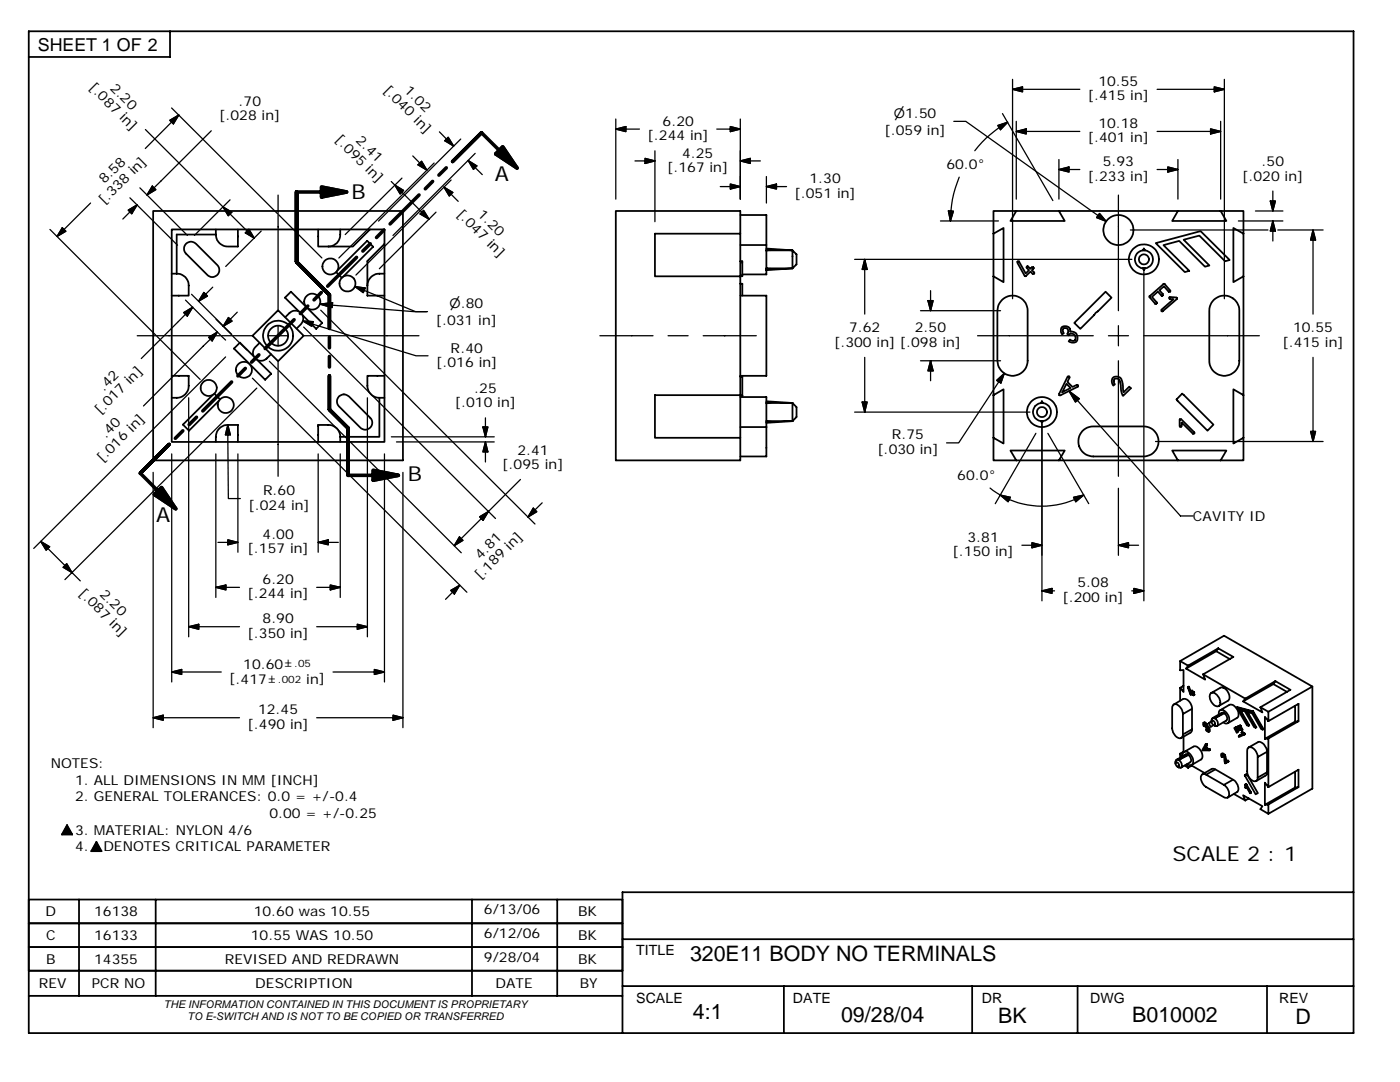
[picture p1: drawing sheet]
<svg xmlns="http://www.w3.org/2000/svg" width="279mm" height="216mm" viewBox="0 0 279 216" stroke-linecap="round" stroke-linejoin="round" font-family="sans-serif">
<g fill="none" stroke="#000" stroke-width=".36">
<path d="M5.7 6.2h264.4v199.9h-264.4zM33.9 6.2v5.2h-28.2M30.6 42.1h49.8v49.8h-49.8zM34.3 45.8h42.4v42.4h-42.4zM34.3 54.6h1M35.3 54.6a2.32 2.32 0 0 1 2.4 2.4v2h-3.4M37.1 48.6a1.38 1.38 0 0 1 2 0l4.3 4.3a1.4 1.4 0 0 1 0 2 1.4 1.4 0 0 1-2 0l-4.3-4.3a1.41 1.41 0 0 1 0-2zM43.1 45.8v1M43.1 46.8h-7.8v7.8M47.5 45.8v3.4h-2a2.38 2.38 0 0 1-2.4-2.4M63.5 45.8v3.4h2M67.1 54.3l1.1 1.1"/>
<path d="M67.3 54l6-6 1.2 1.2-6 6M67.9 45.8a2.71 2.71 0 0 1-1.6 3.3l-.8 .1M73.8 45.8l-3.4 3.4h-4.9M76.7 54.6a2.73 2.73 0 0 0-3.3 1.7l-.1 .7M76.7 48.7l-3.4 3.4v6.9h3.4M122.9 42.1h24.8v49.8h-24.8zM147.7 46.6h-17v8.5h17.4v-3h-.4M147.7 59h5.3v16h-5.3M147.7 56.6h.4v2.4M147.7 55h.4M147.7 42.9h5.3v11.9h-4.9M147.7 48.9h5.3"/>
<path d="M153 50h.1M153 53.6h5.2l-5.2 .3zM153 50h5.2l.8 .8v1.9l-.8 .9M153 50v-.4l5.2 .4v3.6M198.3 46.6l2-1.1v10.8l-2-1.2M198.3 46.6v40.8M200 59.8a3 3 0 0 1 3.3-.6 3 3 0 0 1 1.8 2.8v10a3 3 0 0 1-3 3 3 3 0 0 1-3-3v-10l.2-1.2zM202.8 42.1l-1.1 2h10.8l-1.2-2M202.8 42.1h-4.5v4.5M202.8 42.1h40.8M203.1 52.2h.3l1.3 2.4 .7-.7-.5-.5 .1-.3 .7 .5 .3-.3 .3 .1v.2l-.4 .3 .5 .6-.3 .2-.4-.5-1.1 .9-1.6-2.7zM228.1 53.5l.2 .4 .2-.4"/>
<path d="M228.3 50v-.4l-.2 .4M228.3 49.6l.2 .4M228.3 53.6v.3M229.4 59.1l2.9-2.5 1.3 1.4-.1 .2h-.3l-.9-1.1-.9 .8 .7 .8-.1 .3h-.2l-.7-.8-1.2 1 1 1.1-.2 .3-1.3-1.2zM230.7 48.5l8.9-2.4 5.8 5.8-.9 .2-5.1-5.1-3.2 .8 5.2 5.2-.9 .2-5.2-5.1-3.1 .8 5.1 5.1-.8 .3zM233.4 59.3l1.3 .1 .2 .2-2.9 2.5h-.1l-.1-.3 2.4-2.1-.8-.1zM235.1 42.1l-1.2 2h10.9l-1.2-2M242.3 59.8a3 3 0 0 1 3.2-.6 3 3 0 0 1 1.8 2.8v10a3 3 0 0 1-3 3 3 3 0 0 1-3-3l.1-10.4 .4-1.2zM243.6 42.1h4.6v4.5M248.2 46.6l-2.1-1.1v10.8l2.1-1.2M248.2 46.6v40.8M34.3 75h3.4v2a2.35 2.35 0 0 1-2.4 2.4h-1"/>
<path d="M42.5 78.8l-6 5.9 1.2 1.2 6-5.9M42.8 78.5l1.1 1.2M50.4 67l5.1-5.1 5.1 5.1-5.1 5.1zM50.7 71.1l-2.8-2.7-1.2 1.2 6.2 6.2 1.2-1.2-2.7-2.8M51.8 68.4a3 3 0 0 0-1.3 1.6 1.6 1.6 0 0 0 .8 1.8 1.6 1.6 0 0 0 1.9-.3l.9-.8M56.9 63.3a3.4 3.4 0 0 1 1.6-1.3 1.6 1.6 0 0 1 1.8 .8 1.6 1.6 0 0 1-.3 1.9l-.8 .9M59.6 62.1l-2.7-2.7 1.2-1.2 6.2 6.2-1.2 1.2-2.8-2.8M67.6 79.1a1.43 1.43 0 0 1 2 0l4.3 4.3a1.39 1.39 0 0 1 0 1.9 1.39 1.39 0 0 1-2 0l-4.3-4.2a1.43 1.43 0 0 1 0-2zM75.7 79.4v7.8h-7.8M75.7 79.4h1M76.7 75h-3.4v2a2.42 2.42 0 0 0 2.4 2.4M147.7 78.8h-17v8.6h17"/>
<path d="M147.7 75.1h.4v3.8M147.7 75.2h.4M147.7 78.9h.4M147.7 79.2h5.3v11.9h-5.3M148.1 78.9v.1h-.4M148.1 78.9h.1M198.3 78.8l2-1.1v10.8l-2-1.1M211.9 65.3l.3-.2h.8l.5 .4 .1 .7h.4l.5 .2a.95 .95 0 0 1 .5 .9v.5l-.3 .4-.8 .2-.6-.3 .2-.3 .6 .2h.3l.3-.4-.1-.5a.71 .71 0 0 0-.7-.5l-.5 .1-.1 .2-.3-.3 .2-.3a.61 .61 0 0 0-.5-.8l-.5 .1v.7l.1 .2-.3 .2-.3-.6zM212.8 76.6l.9 .8-1.7 .9zM213 75.2l.3-.1 .2 .2-.5 .9 1 1 .9-.4 .3 .2-3.6 1.9h-.2l-.1-.3zM214.4 64.4l6.2-6.2 1.2 1.2-6.2 6.2zM222.2 75.3a1.37 1.37 0 0 1 1.5 .2l.4 1.1 .1 1.7 1.2-1.1 .3 .3-1.6 1.5-.3-.9-.3-2-.4-.5a.57 .57 0 0 0-.8 .2l.2 .9-.3 .2a1.24 1.24 0 0 1 0-1.6z"/>
<path d="M235.9 78.5l6.3 6.2-1.2 1.2-6.2-6.2zM248.2 78.8l-2.1-1.1v10.8l2.1-1.1M43.1 88.2a2.65 2.65 0 0 1 2-3.4h2.4v3.4M67.9 87.2a2.32 2.32 0 0 0-2.4-2.4h-2v3.4M67.9 87.2v1M147.7 85.2h5.3M153 80.4v.1M153 84h5.2M153 84v.4l5.2-.4M158.2 80.4l-5.2 .1M158.2 80.4l-5.2-.3v.4M158.2 80.4v3.6"/>
<path d="M158.2 80.4l.8 .8v2l-.8 .8M198.3 87.4v4.5h4.5M202.8 91.9l-1.1-2h10.8l-1.2 2M202.8 91.9h40.8M207.7 84l.2 .4 .3-.4M207.9 80.4v-.3l-.2 .4M207.9 80.1l.3 .4M207.9 84v.4M216 86l1-.7 .8-.2h10.4a3 3 0 0 1 3 3 3 3 0 0 1-3 3h-10a3 3 0 0 1-2.7-1.8 3 3 0 0 1 .5-3.3zM235.1 91.9l-1.2-2h10.9l-1.2 2M235.5 83.7h.3l2.6 2.6-.1 .3h-.2l-2.3-2.3v.8l-.1 .1-.3-.1zM248.2 87.4v4.5h-4.6"/>
<path d="M235.5 131.9l8.8-5 17.6 10.1v20.4l-8.8 5M235.5 137.2v2.6M236.2 136.8l-.7 .4M237.1 137.1h.2M237.1 132.8l-.4 .6 3.8 2.2-.4-1M237.1 132.8l-1.6-.9v1.9l.7-.1v4.4l-.7-.9M237.2 137.2l-.2-.1 .7 1.5M237.2 137.2h.1M237.2 137.2l.4 1.2 .3-.1-.2-.4h.1M237.3 137.1l-.1 .1M237.3 137.1h.1M237.3 137.1l.5 1.2"/>
<path d="M237.7 138.6l.3-.2 .2 .3M237.8 137.9l.2 .3h.2M238 137.8l-.3 .1M238 137.8l-.2 .1M238 137.8l.1 .3M238 138.4l-.3 .2M238.2 138.2v.1M238.2 138.3h-.1l.1 .3M238.2 138.6v.1M238.2 138.3l.2 .2M238.3 138.1h-.2M238.3 138.1l-.1 .2"/>
<path d="M238.3 138.1l-.1 .1M238.4 138.5l-.2 .2M238.4 138.5l-.2 .1M240.1 134.6l8.4 4.8M241.6 138.4l.1-.1a1.76 1.76 0 0 1 1.7 2.3 .77 .77 0 0 1-1.3-.1 1.82 1.82 0 0 1-.5-2.1zM241.7 138.3l1.9-1.1a1.76 1.76 0 0 1 1.6 2.5l-2 1.2M243.1 129.4l-.4 .5M243.1 129.4l-6 3.4M243.1 129.4l3 1.7-6 3.5M245.4 131.5l-2.7-1.6-6 3.5M248.5 139.4l-.4 .6 3.8 2.2-.4-1.1M254.5 135.9l-.4 .6"/>
<path d="M254.5 135.9l-6 3.5M254.5 135.9l3 1.7-6 3.5M256.8 138l-2.7-1.5-6 3.5M261.9 137l-8.8 5M234.3 140.6l1.8-1.1a1.69 1.69 0 0 1 1.8 1.7v4.3M234.6 152.3v-.3a.43 .43 0 0 1 .3-.4 .43 .43 0 0 1 .5 .2 .86 .86 0 0 1 .1 1.4l-.6-.2M234.6 152.2a.49 .49 0 0 1 .6 .2 .49 .49 0 0 1-.1 .6l-.3-.2zM235.2 151.7l1.9-1.3 .1 .2zM235.5 150.4l.4 .5M235.5 150.4v.8M236 150.9a.73 .73 0 0 1 .4-.9 .73 .73 0 0 1 1 .3 1.67 1.67 0 0 1 .5 2.3l-.6 .1-.4-.3M236.1 142.5a2.03 2.03 0 0 0-1.7-2l-.3 .2-.1 .3-.1 4.3a2.08 2.08 0 0 0 1.7 2l.3-.2 .2-.5"/>
<path d="M236.1 142.5v4.1M236.2 147v3.1M236.2 150l-.7 .4M236.3 150l1.9-1a1.8 1.8 0 0 1 1.8 2.1l-.3 .5-1.9 1M236.4 152.8l.7 .4M236.9 152.5l.2 .7M236.9 150.5h-.3l-1.8 1.1M237.2 150.6a1.1 1.1 0 0 1 .3 1.5l-1.8 1.1M237.7 152.7l2.7 1.5M237.8 152.8l-.7 .4M237.9 145.5l-.1 .4-.2 .3-1.8 1M237.9 145.5l-1.8 1.1"/>
<path d="M237.9 141.4l-1.8 1.1M240 154.5l1.8-1 .3-.1 4 2.2a1.95 1.95 0 0 1 .9 2.4l-2 1.2M240.2 144.3l.3-.2 .3 .4M240.3 144.8v-.4l.3 .2v.6l.2-.1M240.3 149.5h-.1M240.3 149.5h.4M240.4 144.4l.1 .3-.2 .1M240.5 149l.3 .5h-.6zM240.5 149.1l-.2 .4M240.6 148.9l.3 .6M240.6 148.5l-.6 1.2h1.3M240.6 148.5l.1 .1"/>
<path d="M240.6 145.2l.2-.1 .3 .2v.5h-.2l-.2-.2M240.7 144.5l-.3-.2h-.2v.5h.1M240.7 144.5l.1 .4M240.7 148.6v.1M240.7 154.6l-.4-.1a.89 .89 0 0 0-.7 .6 .89 .89 0 0 0 .2 .9l.7 .9 3.7 2.2a.69 .69 0 0 0 .9 0 .69 .69 0 0 0 .2-.9l-.4-1-.7-.6 1.9-1M240.7 148.7l-.1 .2M240.7 148.8l-.1 .1M240.7 148.8l.4 .7M240.7 145.6l.2-.1 .3 .3M240.7 145.6v.1l.2 .2 .3 .1M240.8 144.9l.4 .4M240.8 144.5l.1 .4"/>
<path d="M240.8 144.5h-.1M240.9 148.5v.1M240.9 148.5h-.3M240.9 148.6l-.2 .1M240.9 148.5l-.2 .1M240.9 148.6l-.2 .2M240.9 144.9l.4 .3M240.9 144.9h-.1M240.9 149.5h.3M241.1 149.5h.3M241.1 149.5h-.2M241.2 145.3v.7"/>
<path d="M241.2 144.3l.6-.3-.6 .3 .4 .7 .6-.3M241.2 149.5l.1 .1M241.3 145.2l.1 .6-.2 .2M241.3 149.6v.1M241.3 145.2l-.1 .1M241.4 149.5h-.2M241.4 149.5h.1M241.4 149.5l-.1 .2M241.4 149.5l-.1 .1M241.8 144v-.3a.44 .44 0 0 1 .3-.5 .44 .44 0 0 1 .5 .2 .87 .87 0 0 1 .1 1.5l-.6-.3M241.9 143.8a.53 .53 0 0 1 .5 .3 .53 .53 0 0 1-.1 .6 .6 .6 0 0 1-.4-.9zM242.4 143.3l1.9-1.2 .1 .2z"/>
<path d="M242.5 153.5l-1.8 1.1 3.5 2M243.2 142.6a.73 .73 0 0 1 .4-.9 .73 .73 0 0 1 1 .3 1.68 1.68 0 0 1 .5 2.3l-.6 .1-.4-.3M243.5 141.7l1.9-1.1a1.84 1.84 0 0 1 1.8 2.2l-.3 .5-1.9 1M243.8 150.4l.3-.1 .4 .4M243.9 151v-.4l.3 .2 .3 1.5M244 150.6l.1 .4h-.2M244.1 142.2h-.3l-1.8 1.1M244.3 150.8l-.1-.2a.26 .26 0 0 0-.3-.2 .26 .26 0 0 0-.2 .2l.1 .5 .1-.1M244.3 150.8h.1M244.3 150.8l.2 .8M244.4 142.3a1.07 1.07 0 0 1 .3 1.5l-1.8 1.1M244.5 150.7l.1 .8"/>
<path d="M244.5 150.7l-.2 .1M244.5 151.6v.4l.4-.2M244.6 151.5l.1 .5M244.6 151.5l-.1 .1M245 152l-.5 .3M245.2 151.9l-.1-.2-.2 .1 .1 .2M245.2 151.9l-.7 .4M245.2 151.9l-.2 .1M246.3 158.4l2.2 1.3M246.4 145.3l.5 .9M246.5 145.2l-.1 .1M246.7 145.4l.3 .5"/>
<path d="M246.8 141.2l2.1 3.5 .3 .1M246.9 146v.2M247 145.9l-.1 .3M247 145.9l-.1 .1M247.2 145.1l.2 .4M247.3 145.6l-.2-.4 .3-.2 .4 .7M247.3 145.6l-.1 .2-.2-.6-.5 .2 .4 .6M247.3 144.8l.1 .1M247.3 144.8l-.9 .5M247.4 145.5l-.1 .2M247.4 144.9l.4 .7M247.4 145.5l-.1 .1"/>
<path d="M247.5 144.8h.1M247.5 144.8h-.2M247.5 144.8l-1 .4M247.6 141.7l1.7 3-.1 .1M247.6 144.8l-.2 .1M247.6 144.8l.3 .7M247.8 146.2l.3 .3-.9 .4M247.8 146.2h.1M247.8 145.6v.1M247.8 145.7h.1M247.8 146.2l.4 .2M247.9 146.1h.1"/>
<path d="M247.9 146.1l-.1 .1M247.9 145.5l-.1 .2M247.9 145.5l-.1 .1M248 146.1l-.2 .1M248 146.1l.4 .2M248.1 146.5l-.9 .4M248.2 146.4l.1 .1M248.3 146.5v.1M248.3 146.6l-1 .4-.1-.1M248.4 146.3v.1M248.4 146.3l-.2 .1M248.4 146.4l-.1 .2"/>
<path d="M248.4 146.4l-.1 .1M248.5 159.7l-.4-1 3.8 2.2-.4 .6 1.6 .9v-1.9M248.6 156.6h-.1v.5l.1 .1M248.6 156.6l.9 1.6M248.6 157.1v.1M248.6 157.1v-.2l.9 1.4M248.7 156.5h.1M248.7 156.5h-.2M248.7 157.1h-.1M248.8 157.1l-.2 .1M248.8 156.5l-.2 .1M248.8 156.5l.9 1.6"/>
<path d="M248.9 154.6l2.1 3.7-.4 .2-2.1-3.7M248.9 154.6l-.1-.1-.4 .2 .1 .1M248.9 154.6l-.4 .2M249 142.1l1.7 3-.1 .1M249.2 144.8l-1.8-3.2 1.1 .4 1.8 3.1 .3 .1M249.2 149.1l1.8-1a1.64 1.64 0 0 1 1.8 1.4l.1 4.6M249.2 159.3l-.7 .4M249.5 158.2v.1M249.7 158.1l-.2 .2M249.7 158.1l-.2 .1M250 142l2 3.6M250.1 141.9l-3.1-.8-.2 .1 3.2 .8"/>
<path d="M250.1 141.9l-.1 .1M250.1 141.9l2.1 3.6-.2 .1M250.6 145.2l-1.8-3.2 1.1 .3 1.8 3.2 .3 .1M251 151.1a1.76 1.76 0 0 0-1.8-2l-.2 .3-.1 .4v4.1a1.79 1.79 0 0 0 1.8 2l.2-.3 .1-.4M251.5 141.1l1.6 .9v1.9M252.9 154.1l-.2 .6-2 1.2M252.9 150l-1.9 1.1v4.1M252.9 154.1l-1.9 1.1M253.1 143.9l-.7-.9v4.4h.7M253.1 157.1l-.7-.9v4.4l.7-.1M253.1 147.4l6-3.5-.6 .1-6.1 3.4M253.1 143.9l6-3.5v3.5"/>
<path d="M253.1 157.1l6-3.5v3.5M253.1 147.4v9.7M258.5 140.8v3.2M258.5 154v3.1M13.4 164.7l1 1.8h-2zM15.8 179.5v19.2M19.2 168l1.1 1.8h-2.1zM31.1 179.5v19.2M94.2 179.5v19.2M111.2 179.5v19.2M124.2 179.5h-118.5v4.7h118.5h-118.5v4.8h118.5h-118.5v4.7h118.5h-118.5M253.1 160.5l6-3.4h-.6l-6.1 3.5"/>
<path d="M270.1 178h-145.9v28.1M5.7 198.7h118.5M124.2 187.4h145.9M124.2 196.8h145.9M156.4 196.8v9.3M194 196.8v9.3M215.1 196.8v9.3M252.9 196.8v9.3"/>
<circle cx="65.9" cy="53.2" r="1.6"/>
<circle cx="69.4" cy="56.6" r="1.6"/>
<circle cx="223.2" cy="45.9" r="3"/>
<circle cx="228.3" cy="51.8" r="3"/>
<circle cx="228.3" cy="51.8" r="1"/>
<circle cx="228.3" cy="51.8" r="1.8"/>
<circle cx="41.6" cy="77.4" r="1.6"/>
<circle cx="48.7" cy="73.8" r="1.6"/>
<circle cx="55.5" cy="67" r="2.99"/>
<circle cx="55.5" cy="67" r="2"/>
<circle cx="62.3" cy="60.2" r="1.6"/>
<circle cx="45" cy="80.8" r="1.6"/>
<circle cx="207.9" cy="82.2" r="3"/>
<circle cx="208" cy="82.2" r="1.01"/>
<circle cx="208" cy="82.2" r="1.79"/>
</g>
<path d="M13.4 164.7l1 1.8h-2zM19.2 168l1.1 1.8h-2.1z" fill="#000" stroke="#000" stroke-width=".2"/>
<g fill="none" stroke="#000" stroke-width=".71">
<path d="M59.2 38.3v13.9l6.5 6.6M59.2 38.3v13.9M59.2 38.3h10M64.2 37.3l5 1-5 1zM83.6 38.9l-5.7 5.8M86.3 36.2l-1.4 1.5M89.1 33.5l-1.5 1.4M90.3 32.2l5.8-5.7 7.1 7M100.3 29.3l2.9 4.2-4.3-2.8zM59.2 52.2l6.5 6.6v6.7v-6.7M59.2 52.2l6.5 6.6M64.1 58.4l-1.4 1.4"/>
<path d="M71.2 51.4l-5.8 5.7M73.9 48.6l-1.5 1.5M76.6 45.9l-1.5 1.5M46.2 76.2l-5.7 5.8M49 73.5l-1.5 1.5M51.7 70.8l-1.5 1.5M58.7 63.8l-5.8 5.8M61.4 61.1l-1.5 1.5M65.7 67.3v2.1M65.7 71.1v2.1M30.8 98.7l1.4-1.4 2.9 4.2zM33.8 88.7l-5.8 5.7 7.1 7.1"/>
<path d="M36.5 86l-1.5 1.5M39.2 83.2l-1.5 1.5M65.7 81.7v-6.7v6.7l3.8 3.7M65.7 81.7l3.8 3.7v9.4M65.7 81.7l3.8 3.7M69.5 85.4v9.4M69.5 94.8h10M74.5 93.9l5 .9-5 1z"/>
</g>
<path d="M64.2 37.3l5 1-5 1zM100.3 29.3l2.9 4.2-4.3-2.8zM30.8 98.7l1.4-1.4 2.9 4.2zM74.5 93.9l5 .9-5 1z" fill="#000" stroke="#000" stroke-width=".71"/>
<g fill="none" stroke="#000" stroke-width=".25">
<path d="M202.1 17.8l2-.5v1zM202.1 17.8h13.4M202.1 15.8v43.8M230.9 17.8h13.4M242.3 17.3l2 .5-2 .5zM244.3 15.8v43.8M25.9 39.5l9.5 9.4M27.9 37.5l9.5 9.5M29 25.8l21.7 21.7M30.4 37.1l.7 .7-1.8 1.1zM33.9 24l1.8-1.1-1.1 1.8zM34.2 21.5l21.2 21.2"/>
<path d="M35.7 22.9l-6.7 6.7M42.2 26.1l-12.9 12.8M45.9 39.9l-7.1 7.1M55.5 38.9v23.1M78.1 36.2l7.5 7.5M78.8 36.9l1.7 1.1-.6 .7zM80.2 35.5l-11.3 11.3M82.4 31.1l2.8 2.9M84.1 32.2l1.1 1.8-1.8-1.1zM86.6 32.5l-19 19M87.7 26.3l2.8 2.8M88.6 37.3l1.8 1.1-.7 .7z"/>
<path d="M88.6 37.3l2.8 2.9M89.5 27.4l1 1.7-1.7-1zM90 35.9l-19 19M91.9 27.7l-16.4 16.4M93.4 32l1.8 1.1-.7 .7zM93.4 32l2.8 2.8M94.8 30.6l-16.4 16.4M122.9 25.8l2-.5v1zM122.9 25.8h4.7M122.9 23.7v16M126.7 32.1h4M128.7 31.6l2 .5-2 .5z"/>
<path d="M130.7 30.1v14.1M143 25.8h4.7M143.7 37.2h4M145.8 25.3l1.9 .5-1.9 .5zM145.8 36.7l1.9 .5-1.9 .5zM147.7 32.1l2-.5v1zM147.7 23.7v16M147.7 32.1h4M153 37.2l2-.5v1zM153 37.2h4M153 35.2v5.3M190.4 24.2h2.3l28.1 20-1.7-1.2"/>
<path d="M191.4 35.3l-1.1 3.4a25.1 25.1 0 0 0-.6 5.4M199.1 25l2-.6-1.4 1.5zM200.1 22.7l10 17.3M201.1 24.4l-1.7 1.1-1.8 1.4-1.6 1.5-1.5 1.7M202.8 26.2l2-.5v1zM202.8 26.2h12.7M202.8 24.2v15.5M211.3 33.8l2-.5v1zM211.3 33.8h4.2M211.3 31.8v7.9M223.2 38.9v23.1M230.9 26.2h12.7"/>
<path d="M230.9 33.8h4.2M233.1 33.3l2 .5-2 .5zM235.1 31.8v7.9M241.6 25.7l2 .5-2 .5zM243.6 24.2v15.5M254 38.1v4M10 45.8l21.1 21.1M12.4 45.4l.7 .7-1.7 1.1zM18.1 40.5l-6.7 6.7M25.6 41.9l1.8-1-1.1 1.8zM27.4 40.9l-2.9 2.8M37 59.9l7 7"/>
<path d="M38.2 58.7l8 8M40.7 58.4l.7 .7-1.8 1zM42.5 57.3l-2.9 2.8M44.5 41.3l1.8 1-.7 .8zM49 46.5l.7-.8 1 1.8zM52.1 46.1l-7.1 7.1M55.6 42.8l8.6 8.7M70.8 57.2l2.1 .3-.4 .9zM72.7 58l-1.9-.8 12.1 5h2.4M84.5 42l1.1 1.7-1.8-1zM87 42.3l-11.3 11.3M170.6 51.8h52.5"/>
<path d="M172.6 51.8l.5 2h-1zM172.6 51.8v10.9M185.2 60h1l-.5 2zM185.7 58v4M187.7 44.1h11.6M189.3 42.1h1l-.6 2zM219.4 42.6l1.4 1.6-2-.8zM223.3 51.8h2.6M225.6 45.9h27.4M228.3 54.1v12.8M247.1 44.1h8.9M250.5 42.1h5.5"/>
<path d="M253.5 40.1h1l-.5 2zM254 44.1l.5 2h-1zM254 44.1v4M255 45.9h9.1M262 45.9l.6 2h-1zM262 45.9v16.8M27.4 67h23.1M31.3 67.1l8.6 8.6M36.7 62.4l1.8-1.1-1.1 1.8zM37.7 79.4v47.7M38.5 61.3l-10.3 10.2M41.6 67.3l1.8-1-1.1 1.7z"/>
<path d="M43.1 63.7l3.2 3.2M43.4 66.3l-14.8 14.7M44.2 67.1l.8 .8M45 71.2l-38.3 38.2M45.6 63.4l.7 .7-1.8 1zM46.5 67.1l2.8 2.7M47.3 62.3l-2.8 2.8M50.4 75.5l5 5M51.2 77.4l-38.2 38.3M53.5 67h4M53.8 72.1l1.6 1.6M55.5 65v4"/>
<path d="M55.5 72v23M55.6 73.9l36.5 36.4M60.5 64.1l2 .1-.3 .9zM60.5 64.1l22.5 6.9h2.4M60.5 67h23.1M60.6 65.3l1.6 1.6M62.4 67.1l36.5 36.4M63.8 60.7l2.6-.3-.1 1zM63.8 60.7l18.8 1.5h2.5M64 61.9l5 5M69.2 67.1l37.6 37.5M73.3 79.4v47.7"/>
<path d="M119.7 67h10.6M133.3 67h4M140.3 67h10.6M172.6 71.3v10.9M183.7 62h16M183.7 72h16M185.7 72l.5 2h-1zM185.7 72v4M195.1 67h23.1M198.9 75.9l1.5-1.4-.7 1.9zM200.4 74.5l-9.1 13.9h-2.4M213.4 78l2 1.6-.8 .6z"/>
<path d="M213.4 78l9.7 11M221.2 67h4M223.2 65v4M223.2 72v23M228.2 67h23.1M228.3 67.1v52.8M262 71.3v16.8M30.6 94.3v50.9M34.3 90.6v45.5M43.1 90.6v28.6M45.5 84.8l.5 2h-1zM45.5 84.8l.1 14.7h2.4"/>
<path d="M47.5 90.6v19.6M55.6 80.7l37.6 37.5M63.5 90.6v19.6M67.9 90.6v28.6M76.7 90.6v45.5M78.1 87.2h20.5M79.1 88.2h19.5M80.4 94.3v50.9M96.4 85.2h1l-.5 2zM96.9 88.2l.5 2h-1zM96.9 83.4v3.8M96.9 88.2v4"/>
<path d="M103.9 95.7l-13.2 13.2M170.6 82.2h34.9M172.1 80.2h1l-.5 2zM197.6 97.4a16.7 16.7 0 0 0 18.7 1.4M199.6 98.8l2 .4-.4 .9zM206.7 86.5l-8.1 14M207.9 84.6v35.3M209.1 86.5l8.2 14M214.2 99.2l2.1-.4-1.6 1.3zM223.2 97.4v13.4M223.3 89.2l12.3 13.8h2.5M230.6 88.1h33.5"/>
<path d="M261.6 86.1h1l-.6 2zM8.1 108l1.8 1.1-.7 .7zM8.1 108l7.9 7.9M13.3 112.5l1.1 1.8-1.8-1.1zM43.1 117.2l2-.5v1zM43.1 117.2h4.7M43.5 108.2h4M45.5 107.7l2 .5-2 .5zM63.2 117.2h4.7M63.5 108.2l2-.5v1zM63.5 108.2h4M65.9 116.7l2 .5-2 .5z"/>
<path d="M90 117.8l1.7-1-1 1.7zM91.7 107.1l.7 .7-1.7 1.1zM91.7 116.8l-2.8 2.8M95.7 103.1l1.8-1-1.1 1.7zM106.4 101.4l.7 .7-1.7 1.1zM108.2 100.3l-2.8 2.9M203.9 108.8h4M206 108.3l1.9 .5-1.9 .5zM207.9 117.9l2.1-.5v1zM207.9 117.9h2.6M223.2 108.8l2-.5v1zM223.2 108.8h4"/>
<path d="M225.9 117.9h2.4M226.3 117.4l2 .5-2 .5zM34.3 134.1l2-.5v1zM34.3 134.1h9.9M37.7 125.1l2-.5v1zM37.7 125.1h10.1M63.2 125.1h10.1M66.5 134.1h10.2M71.3 124.6l2 .5-2 .5zM74.7 133.6l2 .5-2 .5zM30.6 143.2l2-.5v1zM30.6 143.2h17.2"/>
<path d="M63.2 143.2h17.2M78.4 142.7l2 .5-2 .5z"/>
</g>
<g fill="#000" stroke="#000" stroke-width=".25">
<path d="M202.1 17.8l2-.5v1zM242.3 17.3l2 .5-2 .5zM30.4 37.1l.7 .7-1.8 1.1zM33.9 24l1.8-1.1-1.1 1.8zM78.8 36.9l1.7 1.1-.6 .7zM84.1 32.2l1.1 1.8-1.8-1.1zM89.5 27.4l1 1.7-1.7-1zM88.6 37.3l1.8 1.1-.7 .7zM93.4 32l1.8 1.1-.7 .7zM122.9 25.8l2-.5v1zM128.7 31.6l2 .5-2 .5zM145.8 25.3l1.9 .5-1.9 .5z"/>
<path d="M145.8 36.7l1.9 .5-1.9 .5zM147.7 32.1l2-.5v1zM153 37.2l2-.5v1zM199.1 25l2-.6-1.4 1.5zM202.8 26.2l2-.5v1zM211.3 33.8l2-.5v1zM233.1 33.3l2 .5-2 .5zM241.6 25.7l2 .5-2 .5zM12.4 45.4l.7 .7-1.7 1.1zM25.6 41.9l1.8-1-1.1 1.8zM40.7 58.4l.7 .7-1.8 1zM44.5 41.3l1.8 1-.7 .8z"/>
<path d="M49 46.5l.7-.8 1 1.8zM70.8 57.2l2.1 .3-.4 .9zM84.5 42l1.1 1.7-1.8-1zM172.6 51.8l.5 2h-1zM185.2 60h1l-.5 2zM189.3 42.1h1l-.6 2zM219.4 42.6l1.4 1.6-2-.8zM253.5 40.1h1l-.5 2zM254 44.1l.5 2h-1zM262 45.9l.6 2h-1zM36.7 62.4l1.8-1.1-1.1 1.8zM41.6 67.3l1.8-1-1.1 1.7z"/>
<path d="M45.6 63.4l.7 .7-1.8 1zM60.5 64.1l2 .1-.3 .9zM63.8 60.7l2.6-.3-.1 1zM185.7 72l.5 2h-1zM198.9 75.9l1.5-1.4-.7 1.9zM213.4 78l2 1.6-.8 .6zM45.5 84.8l.5 2h-1zM96.4 85.2h1l-.5 2zM96.9 88.2l.5 2h-1zM172.1 80.2h1l-.5 2zM199.6 98.8l2 .4-.4 .9zM261.6 86.1h1l-.6 2z"/>
<path d="M8.1 108l1.8 1.1-.7 .7zM13.3 112.5l1.1 1.8-1.8-1.1zM43.1 117.2l2-.5v1zM45.5 107.7l2 .5-2 .5zM63.5 108.2l2-.5v1zM65.9 116.7l2 .5-2 .5zM90 117.8l1.7-1-1 1.7zM91.7 107.1l.7 .7-1.7 1.1zM95.7 103.1l1.8-1-1.1 1.7zM106.4 101.4l.7 .7-1.7 1.1zM206 108.3l1.9 .5-1.9 .5zM207.9 117.9l2.1-.5v1z"/>
<path d="M214.2 99.2l2.1-.4-1.6 1.3zM223.2 108.8l2-.5v1zM226.3 117.4l2 .5-2 .5zM34.3 134.1l2-.5v1zM37.7 125.1l2-.5v1zM71.3 124.6l2 .5-2 .5zM74.7 133.6l2 .5-2 .5zM30.6 143.2l2-.5v1zM78.4 142.7l2 .5-2 .5z"/>
</g>
<g font-size="4.2">
<text x="137.7" y="191.8">320E11 BODY NO TERMINALS</text>
<text x="138.3" y="203.4">4:1</text>
<text x="167.9" y="203.8">09/28/04</text>
<text x="199.2" y="204.2">BK</text>
<text x="226" y="204">B010002</text>
<text x="258.6" y="204.4">D</text>
</g>
<g font-size="4.1">
<text x="70.1" y="39.7">B</text>
<text x="98.7" y="36.1">A</text>
<text x="81.4" y="95.9">B</text>
<text x="31.1" y="104.1">A</text>
<text x="234" y="171.7">SCALE 2 : 1</text>
</g>
<text font-size="3.5" x="7.6" y="10.2">SHEET 1 OF 2</text>
<g font-size="2.8">
<text x="127" y="190.6">TITLE</text>
<text x="127" y="200.2">SCALE</text>
<text x="158.2" y="200.2">DATE</text>
<text x="196" y="200.2">DR</text>
<text x="217.6" y="200.2">DWG</text>
<text x="255.3" y="200.2">REV</text>
</g>
<g font-size="2.7">
<text x="17.7" y="17.7" transform="rotate(45 17.7 17.7)">[.087 in]</text>
<text x="21.8" y="17.7" transform="rotate(45 21.8 17.7)">2.20</text>
<text x="219.2" y="17.2">10.55</text>
<text x="47.6" y="21.1">.70</text>
<text x="76.4" y="18.1" transform="rotate(45 76.4 18.1)">[.040 in]</text>
<text x="80.5" y="18.2" transform="rotate(45 80.5 18.2)">1.02</text>
<text x="217.1" y="20">[.415 in]</text>
<text x="43.8" y="24">[.028 in]</text>
<text x="66.8" y="28" transform="rotate(45 66.8 28)">[.095 in]</text>
<text x="70.9" y="28.1" transform="rotate(45 70.9 28.1)">2.41</text>
<text x="129.2" y="28">[.244 in]</text>
<text x="132.2" y="25.1">6.20</text>
<text x="176.5" y="26.9">[.059 in]</text>
<text x="217.1" y="28.4">[.401 in]</text>
<text x="219.2" y="25.6">10.18</text>
<text x="133.1" y="34.3">[.167 in]</text>
<text x="136.1" y="31.5">4.25</text>
<text x="188.9" y="33.7">60.0°</text>
<text x="220.1" y="33.2">5.93</text>
<text x="251.8" y="33.2">.50</text>
<text x="20.8" y="41" transform="rotate(-45 20.8 41)">[.338 in]</text>
<text x="20.8" y="36.8" transform="rotate(-45 20.8 36.8)">8.58</text>
<text x="158.6" y="39.5">[.051 in]</text>
<text x="161.5" y="36.6">1.30</text>
<text x="217.1" y="36">[.233 in]</text>
<text x="247.9" y="36">[.020 in]</text>
<text x="91" y="42.9" transform="rotate(45 91 42.9)">[.047 in]</text>
<text x="95.2" y="42.9" transform="rotate(45 95.2 42.9)">1.20</text>
<text x="87" y="64.8">[.031 in]</text>
<text x="89.9" y="70.4">R.40</text>
<text x="166.5" y="69.2">[.300 in] [.098 in]</text>
<text x="169.4" y="66.3">7.62</text>
<text x="182.6" y="66.3">2.50</text>
<text x="255.9" y="69.2">[.415 in]</text>
<text x="258.1" y="66.3">10.55</text>
<text x="87" y="73.2">[.016 in]</text>
<text x="20" y="82.8" transform="rotate(-45 20 82.8)">[.017 in]</text>
<text x="20.7" y="78.1" transform="rotate(-45 20.7 78.1)">.42</text>
<text x="90.8" y="81.3">[.010 in]</text>
<text x="94.7" y="78.4">.25</text>
<text x="21.1" y="87.6" transform="rotate(-45 21.1 87.6)">.40</text>
<text x="178" y="87.7">R.75</text>
<text x="20.4" y="92.3" transform="rotate(-45 20.4 92.3)">[.016 in]</text>
<text x="100.2" y="93.6">[.095 in]</text>
<text x="103.3" y="90.7">2.41</text>
<text x="175.1" y="90.6">[.030 in]</text>
<text x="191.1" y="95.8">60.0°</text>
<text x="49.6" y="101.7">[.024 in]</text>
<text x="52.5" y="98.8">R.60</text>
<text x="52.4" y="107.5">4.00</text>
<text x="238.1" y="104">CAVITY ID</text>
<text x="49.4" y="110.4">[.157 in]</text>
<text x="95.9" y="111.7" transform="rotate(-45 95.9 111.7)">4.81</text>
<text x="190.1" y="111">[.150 in]</text>
<text x="193.1" y="108.1">3.81</text>
<text x="15.6" y="118.6" transform="rotate(45 15.6 118.6)">[.087 in]</text>
<text x="19.8" y="118.7" transform="rotate(45 19.8 118.7)">2.20</text>
<text x="49.4" y="119.4">[.244 in]</text>
<text x="52.4" y="116.5">6.20</text>
<text x="95.8" y="115.8" transform="rotate(-45 95.8 115.8)">[.189 in]</text>
<text x="215" y="117.2">5.08</text>
<text x="52.4" y="124.4">8.90</text>
<text x="212" y="120.1">[.200 in]</text>
<text x="49.4" y="127.3">[.350 in]</text>
<text x="45.8" y="136.3">[.417</text>
<text x="48.5" y="133.4">10.60</text>
<text x="61.1" y="136.5">in]</text>
<text x="51.5" y="142.5">12.45</text>
<text x="49.4" y="145.4">[.490 in]</text>
<text x="10.1" y="153.2">NOTES:</text>
<text x="15" y="156.5">1. ALL DIMENSIONS IN MM [INCH]</text>
<text x="15" y="159.9">2. GENERAL TOLERANCES: 0.0 = +/-0.4</text>
<text x="15" y="166.5">3. MATERIAL: NYLON 4/6</text>
<text x="53.8" y="163.2">0.00 = +/-0.25</text>
<text x="15" y="169.9">4.</text>
<text x="20.6" y="169.9">DENOTES CRITICAL PARAMETER</text>
<text x="9.1" y="182.8">D</text>
<text x="18.8" y="182.8">16138</text>
<text x="50.6" y="182.8">10.60 was 10.55</text>
<text x="96.6" y="182.4">6/13/06</text>
<text x="115.4" y="182.8">BK</text>
<text x="9.2" y="187.5">C</text>
<text x="18.8" y="187.5">16133</text>
<text x="50.1" y="187.5">10.55 WAS 10.50</text>
<text x="96.6" y="187.2">6/12/06</text>
<text x="96.6" y="191.9">9/28/04</text>
<text x="115.4" y="187.6">BK</text>
<text x="7.7" y="197.1">REV</text>
<text x="9.2" y="192.3">B</text>
<text x="18.3" y="197.1">PCR NO</text>
<text x="18.8" y="192.3">14355</text>
<text x="44.9" y="192.3">REVISED AND REDRAWN</text>
<text x="50.9" y="197.1">DESCRIPTION</text>
<text x="98.9" y="197.1">DATE</text>
<text x="115.4" y="192.3">BK</text>
<text x="115.7" y="197.1">BY</text>
</g>
<g font-size="2.6">
<text x="178.4" y="23.5">⌀1.50</text>
<text x="89.7" y="61.5">⌀.80</text>
</g>
<g font-size="2.1">
<text x="32.7" y="201.1">THE INFORMATION CONTAINED IN THIS DOCUMENT IS PROPRIETARY</text>
<text x="37.4" y="203.5">TO E-SWITCH AND IS NOT TO BE COPIED OR TRANSFERRED</text>
</g>
<g font-size="1.9">
<text x="53.7" y="136.2">±.002</text>
<text x="56.9" y="133.1">±.05</text>
</g>
</svg>
